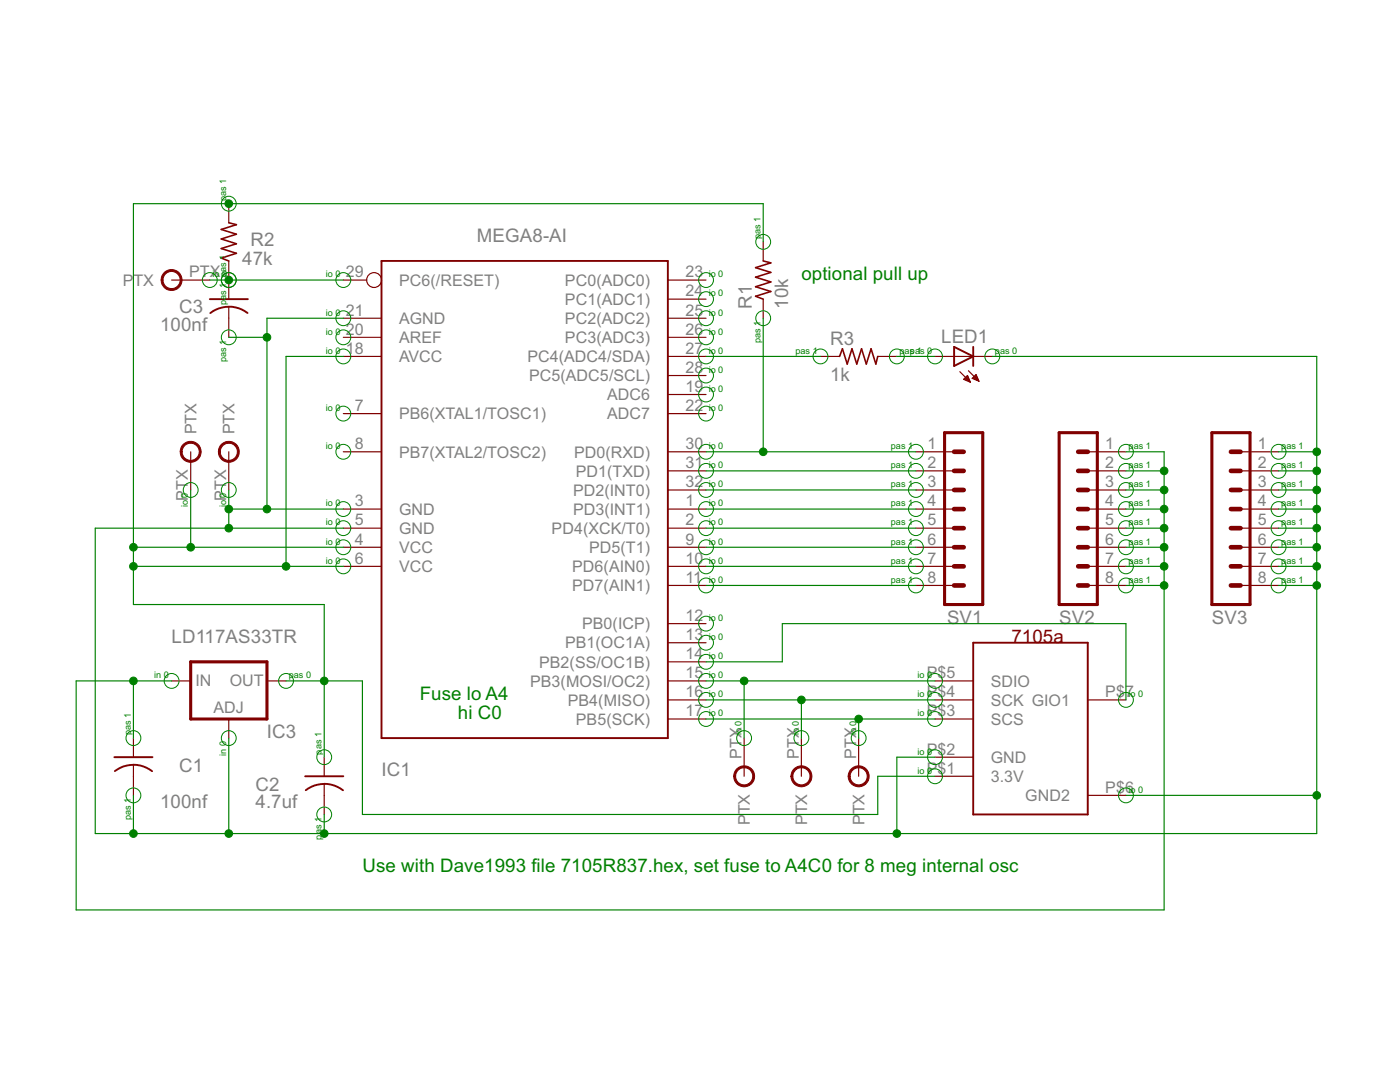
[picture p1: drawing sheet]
<svg xmlns="http://www.w3.org/2000/svg" width="279mm" height="216mm" viewBox="0 0 279 216" stroke-linecap="round" stroke-linejoin="round" font-family="sans-serif">
<path d="M41.9 59.7h7.6M76.1 52.1h57.2v95.2h-57.2zM45.7 61.2l1.3 .1a5.9 5.9 0 0 1 2.4 1.2M45.7 61.2l-2 .3-1.7 1M190.4 69.2l3.8 1.9-3.8 1.9zM194.2 69.2v3.8M194.2 128.2h22.9v34.3h-22.9zM22.8 151.1h7.6M26.6 152.6l2 .3 1.8 1M26.6 152.6l-.6 .1a5.8 5.8 0 0 0-3.1 1.2M60.9 154.9h7.6M61 157.7a6 6 0 0 1 7.5 0" fill="none" stroke="#800000" stroke-width=".38"/>
<g fill="none" stroke="#800000" stroke-width=".23">
<path d="M34.2 55.9h7.7M45.7 40.6v3.8M45.7 52.1v7.6M68.5 55.9h4.7M133.3 59.7h7.6M133.3 55.9h7.6M152.3 48.3v3.8M152.3 59.7v3.8M45.7 61.2v6.1M68.5 63.5h7.6M68.5 67.3h7.6M68.5 71.1h7.6"/>
<path d="M133.3 63.5h7.6M133.3 67.3h7.6M133.3 71.1h7.6M133.3 78.7h7.6M133.3 74.9h7.6M163.7 71.1h3.9M175.2 71.1h3.8M186.6 71.1h11.4M191.6 74.2l2.1 2.1M192.3 75.7l1.4 .6M192.3 75.7l.8-.8 .6 1.4M192.3 75.7h1.1"/>
<path d="M192.5 75.5h.8M192.7 75.3h.6M192.8 75.9h.7M192.9 75.1h.3M193.3 76.1h.3M193.3 74l2.1 2.1M194 75.5h1.1M194 75.5l1.4 .6M194 75.5l.8-.8 .6 1.4M194.2 75.3h.8M194.4 75.1h.5M194.5 75.7h.7"/>
<path d="M194.6 74.9h.3M194.9 75.9h.4M38.1 90.1v7.7M45.7 90.1v7.7M68.5 90.1h7.6M68.5 82.5h7.6M133.3 90.1h7.6M133.3 82.5h7.6M133.3 97.8h7.6M133.3 94h7.6M182.8 90.1h7.6M182.8 97.8h7.6"/>
<path d="M182.8 94h7.6M217.1 90.1h7.6M217.1 97.8h7.6M217.1 94h7.6M247.6 90.1h7.6M247.6 97.8h7.6M247.6 94h7.6M68.5 101.6h7.6M68.5 105.4h7.6M68.5 109.2h7.6M68.5 113h7.6M133.3 101.6h7.6"/>
<path d="M133.3 105.4h7.6M133.3 109.2h7.6M133.3 113h7.6M133.3 116.8h7.6M182.8 101.6h7.6M182.8 105.4h7.6M182.8 109.2h7.6M182.8 113h7.6M182.8 116.8h7.6M217.1 101.6h7.6M217.1 105.4h7.6M217.1 109.2h7.6"/>
<path d="M217.1 113h7.6M217.1 116.8h7.6M247.6 101.6h7.6M247.6 105.4h7.6M247.6 109.2h7.6M247.6 113h7.6M247.6 116.8h7.6M34.2 135.9h3.9M53.3 135.9h3.8M133.3 139.7h7.6M133.3 135.9h7.6M133.3 132.1h7.6"/>
<path d="M133.3 128.2h7.6M133.3 124.4h7.6M186.6 139.7h7.6M186.6 135.9h7.6M217.1 139.7h7.6M26.6 147.3v3.8M26.6 152.6v6.1M45.7 143.5v3.8M64.7 151.1v3.8M64.7 156.4v6.1M133.3 143.5h7.6M148.5 147.3v7.6"/>
<path d="M159.9 147.3v7.6M171.4 147.3v7.6M186.6 143.5h7.6M186.6 154.9h7.6M186.6 151.1h7.6M217.1 158.7h7.6"/>
<circle cx="74.7" cy="55.9" r="1.48"/>
</g>
<path d="M188.5 86.3h7.6v34.3h-7.6zM211.4 86.3h7.6v34.3h-7.6zM241.9 86.3h7.6v34.3h-7.6zM38.1 132.1h15.2v11.4h-15.2z" fill="none" stroke="#800000" stroke-width=".61"/>
<g fill="none" stroke="#800000" stroke-width=".93">
<path d="M190.4 97.8h1.9M190.4 94h1.9M190.4 90.1h1.9M215.2 97.8h1.9M215.2 94h1.9M215.2 90.1h1.9M245.7 97.8h1.9M245.7 94h1.9M245.7 90.1h1.9M190.4 105.4h1.9M190.4 101.6h1.9M190.4 116.8h1.9"/>
<path d="M190.4 113h1.9M190.4 109.2h1.9M215.2 105.4h1.9M215.2 101.6h1.9M215.2 116.8h1.9M215.2 113h1.9M215.2 109.2h1.9M245.7 105.4h1.9M245.7 101.6h1.9M245.7 116.8h1.9M245.7 113h1.9M245.7 109.2h1.9"/>
</g>
<path d="M45.7 44.4l1.5 .4-3 1 3 .9-3 1 3 .9-3 1 3 .9-3 1 1.5 .6M152.3 52.1l1.5 .4-3 .9 3 1-3 .9 3 1-3 .9 3 1-3 .9 1.5 .6M167.6 71.1l.5-1.5 1 3 .9-3 1 3 .9-3 1 3 .9-3 1 3 .4-1.5" fill="none" stroke="#800000" stroke-width=".32"/>
<g fill="#800000" stroke="#800000" stroke-width=".2">
<path d="M32.8 54.3a2.1 2.1 0 0 1 3.3 .6 2.1 2.1 0 0 1-1.3 3 2.1 2.1 0 0 1-2.6-2h.3a1.71 1.71 0 0 1 2.4-1.6 1.71 1.71 0 0 1 .6 2.8 1.71 1.71 0 0 1-2.8-.5l-.2-.7h-.3a2.11 2.11 0 0 1 .6-1.6z" fill-rule="evenodd"/>
<path d="M147.1 153.4a2.09 2.09 0 0 1 3.3 .5 2.09 2.09 0 0 1-1.4 3 2.09 2.09 0 0 1-2.6-2h.4a1.72 1.72 0 0 1 2.6-1.4 1.72 1.72 0 0 1 .1 2.9 1.72 1.72 0 0 1-2.7-1.1v-.4h-.4a2.02 2.02 0 0 1 .7-1.5z" fill-rule="evenodd"/>
<path d="M158.5 153.4a2.1 2.1 0 0 1 3.3 .5 2.1 2.1 0 0 1-1.4 3.1 2.1 2.1 0 0 1-2.6-2.1h.4a1.72 1.72 0 0 1 2.5-1.6 1.72 1.72 0 0 1 .3 2.9 1.72 1.72 0 0 1-2.7-.9l-.1-.4h-.4a2.14 2.14 0 0 1 .7-1.5z" fill-rule="evenodd"/>
<path d="M170 153.4a2.1 2.1 0 0 1 3.2 .5 2.1 2.1 0 0 1-1.3 3.1 2.1 2.1 0 0 1-2.6-2.1h.4a1.71 1.71 0 0 1 2.4-1.6 1.71 1.71 0 0 1 .3 2.9 1.71 1.71 0 0 1-2.7-.9v-.4h-.4a2.14 2.14 0 0 1 .7-1.5z" fill-rule="evenodd"/>
<path d="M36.6 88.6a2.09 2.09 0 0 1 3.3 .5 2.09 2.09 0 0 1-1.3 3.1 2.09 2.09 0 0 1-2.6-2.1h.3a1.72 1.72 0 0 1 2.6-1.4 1.72 1.72 0 0 1 .2 2.9 1.72 1.72 0 0 1-2.7-1.1l-.1-.4h-.3a2.02 2.02 0 0 1 .6-1.5z" fill-rule="evenodd"/>
<path d="M44.3 88.6a2.09 2.09 0 0 1 3.2 .5 2.09 2.09 0 0 1-1.3 3.1 2.09 2.09 0 0 1-2.6-2.1h.4a1.72 1.72 0 0 1 2.5-1.4 1.72 1.72 0 0 1 .2 2.9 1.72 1.72 0 0 1-2.7-1.1v-.4h-.4a2.02 2.02 0 0 1 .7-1.5z" fill-rule="evenodd"/>
</g>
<g fill="none" stroke="#008000" stroke-width=".2">
<circle cx="41.9" cy="55.9" r="1.48"/>
<circle cx="45.7" cy="55.9" r="1.48"/>
<circle cx="45.7" cy="40.6" r="1.48"/>
<circle cx="68.5" cy="55.9" r="1.48"/>
<circle cx="140.9" cy="55.9" r="1.48"/>
<circle cx="140.9" cy="59.7" r="1.48"/>
<circle cx="152.3" cy="48.3" r="1.48"/>
<circle cx="45.7" cy="67.3" r="1.48"/>
<circle cx="68.5" cy="71.1" r="1.48"/>
<circle cx="68.5" cy="67.3" r="1.48"/>
<circle cx="68.5" cy="63.5" r="1.48"/>
<circle cx="140.9" cy="78.7" r="1.48"/>
<circle cx="140.9" cy="71.1" r="1.48"/>
<circle cx="140.9" cy="63.5" r="1.48"/>
<circle cx="140.9" cy="74.9" r="1.48"/>
<circle cx="140.9" cy="67.3" r="1.48"/>
<circle cx="152.3" cy="63.5" r="1.48"/>
<circle cx="163.7" cy="71.1" r="1.48"/>
<circle cx="179" cy="71.1" r="1.48"/>
<circle cx="186.6" cy="71.1" r="1.48"/>
<circle cx="198" cy="71.1" r="1.48"/>
<circle cx="38.1" cy="97.8" r="1.48"/>
<circle cx="45.7" cy="97.8" r="1.48"/>
<circle cx="68.5" cy="90.1" r="1.48"/>
<circle cx="68.5" cy="82.5" r="1.48"/>
<circle cx="140.9" cy="90.1" r="1.48"/>
<circle cx="140.9" cy="94" r="1.48"/>
<circle cx="140.9" cy="97.8" r="1.48"/>
<circle cx="140.9" cy="82.5" r="1.48"/>
<circle cx="182.8" cy="90.1" r="1.48"/>
<circle cx="182.8" cy="97.8" r="1.48"/>
<circle cx="182.8" cy="94" r="1.48"/>
<circle cx="224.7" cy="90.1" r="1.48"/>
<circle cx="224.7" cy="94" r="1.48"/>
<circle cx="224.7" cy="97.8" r="1.48"/>
<circle cx="255.2" cy="94" r="1.48"/>
<circle cx="255.2" cy="97.8" r="1.48"/>
<circle cx="255.2" cy="90.1" r="1.48"/>
<circle cx="68.5" cy="101.6" r="1.48"/>
<circle cx="68.5" cy="105.4" r="1.48"/>
<circle cx="68.5" cy="109.2" r="1.48"/>
<circle cx="68.5" cy="113" r="1.48"/>
<circle cx="140.9" cy="116.8" r="1.48"/>
<circle cx="140.9" cy="109.2" r="1.48"/>
<circle cx="140.9" cy="101.6" r="1.48"/>
<circle cx="140.9" cy="105.4" r="1.48"/>
<circle cx="140.9" cy="113" r="1.48"/>
<circle cx="182.8" cy="101.6" r="1.48"/>
<circle cx="182.8" cy="109.2" r="1.48"/>
<circle cx="182.8" cy="116.8" r="1.48"/>
<circle cx="182.8" cy="113" r="1.48"/>
<circle cx="182.8" cy="105.4" r="1.48"/>
<circle cx="224.7" cy="109.2" r="1.48"/>
<circle cx="224.7" cy="105.4" r="1.48"/>
<circle cx="224.7" cy="116.8" r="1.48"/>
<circle cx="224.7" cy="101.6" r="1.48"/>
<circle cx="224.7" cy="113" r="1.48"/>
<circle cx="255.2" cy="101.6" r="1.48"/>
<circle cx="255.2" cy="105.4" r="1.48"/>
<circle cx="255.2" cy="113" r="1.48"/>
<circle cx="255.2" cy="116.8" r="1.48"/>
<circle cx="255.2" cy="109.2" r="1.48"/>
<circle cx="34.2" cy="135.9" r="1.48"/>
<circle cx="57.1" cy="135.9" r="1.48"/>
<circle cx="140.9" cy="135.9" r="1.48"/>
<circle cx="140.9" cy="128.2" r="1.48"/>
<circle cx="140.9" cy="132.1" r="1.48"/>
<circle cx="140.9" cy="139.7" r="1.48"/>
<circle cx="140.9" cy="124.4" r="1.48"/>
<circle cx="186.6" cy="139.7" r="1.48"/>
<circle cx="186.6" cy="135.9" r="1.48"/>
<circle cx="224.7" cy="139.7" r="1.48"/>
<circle cx="26.6" cy="158.7" r="1.48"/>
<circle cx="26.6" cy="147.3" r="1.48"/>
<circle cx="45.7" cy="147.3" r="1.48"/>
<circle cx="64.7" cy="151.1" r="1.48"/>
<circle cx="140.9" cy="143.5" r="1.48"/>
<circle cx="148.5" cy="147.3" r="1.48"/>
<circle cx="159.9" cy="147.3" r="1.48"/>
<circle cx="171.4" cy="147.3" r="1.48"/>
<circle cx="186.6" cy="143.5" r="1.48"/>
<circle cx="186.6" cy="151.1" r="1.48"/>
<circle cx="186.6" cy="154.9" r="1.48"/>
<circle cx="224.7" cy="158.7" r="1.48"/>
<circle cx="64.7" cy="162.5" r="1.48"/>
</g>
<g fill="none" stroke="#008000" stroke-width=".23">
<path d="M41.9 55.9h26.6M152.3 48.3v-7.7h-125.7v80h38.1v30.5M45.7 67.3h7.6M68.5 71.1h-11.4v41.9M68.5 63.5h-15.2v38.1M140.9 71.1h22.8M152.3 63.5v26.6M179 71.1h7.6M198 71.1h64.8v95.2h-243.8v-60.9h49.5M38.1 97.8v11.4M45.7 97.8v7.6M140.9 90.1h41.9"/>
<path d="M140.9 94h41.9M140.9 97.8h41.9M224.7 90.1h7.6v91.5h-217.1v-45.7h19M224.7 94h7.6M224.7 97.8h7.6M255.2 90.1h7.6M255.2 94h7.6M255.2 97.8h7.6M26.6 109.2h41.9M26.6 113h41.9M45.7 101.6h22.8M140.9 109.2h41.9"/>
<path d="M140.9 113h41.9M140.9 101.6h41.9M140.9 105.4h41.9M140.9 116.8h41.9M224.7 109.2h7.6M224.7 113h7.6M224.7 101.6h7.6M224.7 105.4h7.6M224.7 116.8h7.6M255.2 109.2h7.6M255.2 113h7.6M255.2 101.6h7.6"/>
<path d="M255.2 105.4h7.6M255.2 116.8h7.6M26.6 135.9v11.4M57.1 135.9h15.2v26.6h102.9v-7.6h11.4M140.9 139.7h45.7M140.9 135.9h45.7M140.9 132.1h15.2v-7.7h68.6v15.3M148.5 135.9v11.4M159.9 139.7v7.6M26.6 158.7v7.6M45.7 147.3v19M140.9 143.5h45.7"/>
<path d="M171.4 143.5v3.8M186.6 151.1h-7.6v15.2M224.7 158.7h38.1M64.7 162.5v3.8"/>
</g>
<g fill="#008000" stroke="#008000" stroke-width=".2">
<circle cx="159.9" cy="139.7" r=".76"/>
<circle cx="148.5" cy="135.9" r=".76"/>
<circle cx="64.7" cy="135.9" r=".76"/>
<circle cx="26.6" cy="109.2" r=".76"/>
<circle cx="38.1" cy="109.2" r=".76"/>
<circle cx="57.1" cy="113" r=".76"/>
<circle cx="45.7" cy="40.6" r=".76"/>
<circle cx="26.6" cy="113" r=".76"/>
<circle cx="45.7" cy="105.4" r=".76"/>
<circle cx="262.8" cy="158.7" r=".76"/>
<circle cx="179" cy="166.3" r=".76"/>
<circle cx="64.7" cy="166.3" r=".76"/>
<circle cx="26.6" cy="166.3" r=".76"/>
<circle cx="262.8" cy="94" r=".76"/>
<circle cx="262.8" cy="97.8" r=".76"/>
<circle cx="262.8" cy="101.6" r=".76"/>
<circle cx="262.8" cy="105.4" r=".76"/>
<circle cx="262.8" cy="109.2" r=".76"/>
<circle cx="262.8" cy="113" r=".76"/>
<circle cx="262.8" cy="116.8" r=".76"/>
<circle cx="53.3" cy="101.6" r=".76"/>
<circle cx="45.7" cy="166.3" r=".76"/>
<circle cx="262.8" cy="90.1" r=".76"/>
<circle cx="53.3" cy="67.3" r=".76"/>
<circle cx="45.7" cy="101.6" r=".76"/>
<circle cx="45.7" cy="55.9" r=".76"/>
<circle cx="171.4" cy="143.5" r=".76"/>
<circle cx="152.3" cy="90.1" r=".76"/>
<circle cx="232.3" cy="94" r=".76"/>
<circle cx="232.3" cy="97.8" r=".76"/>
<circle cx="232.3" cy="101.6" r=".76"/>
<circle cx="232.3" cy="105.4" r=".76"/>
<circle cx="232.3" cy="109.2" r=".76"/>
<circle cx="232.3" cy="113" r=".76"/>
<circle cx="232.3" cy="116.8" r=".76"/>
<circle cx="26.6" cy="135.9" r=".76"/>
</g>
<g font-size="4.2" fill="#808080">
<text x="48.4" y="52.8">47k</text>
<text x="50" y="49">R2</text>
<text x="95.2" y="48.3">MEGA8-AI</text>
<text x="32" y="66">100nf</text>
<text x="35.8" y="62.5">C3</text>
<text x="150.1" y="61.6" transform="rotate(-90 150.1 61.6)">R1</text>
<text x="157.3" y="61.6" transform="rotate(-90 157.3 61.6)">10k</text>
<text x="165.7" y="68.9">R3</text>
<text x="187.8" y="68.4">LED1</text>
<text x="165.7" y="76.1">1k</text>
<text x="189" y="124.4">SV1</text>
<text x="211.4" y="124.4">SV2</text>
<text x="241.8" y="124.4">SV3</text>
<text x="34.2" y="128.2">LD117AS33TR</text>
<text x="53.3" y="147.3">IC3</text>
<text x="35.8" y="154">C1</text>
<text x="76.1" y="154.9">IC1</text>
<text x="32" y="161.2">100nf</text>
<text x="51" y="161.2">4.7uf</text>
<text x="51" y="157.8">C2</text>
</g>
<g font-size="4.2" fill="#008000">
<text x="159.9" y="55.9">optional pull up</text>
<text x="83.8" y="139.7">Fuse lo A4</text>
<text x="91.4" y="143.5">hi C0</text>
<text x="72.3" y="173.9">Use with Dave1993 file 7105R837.hex, set fuse to A4C0 for 8 meg internal osc</text>
</g>
<text font-size="4.2" fill="#800000" x="201.8" y="128.2">7105a</text>
<g font-size="3.6" fill="#808080">
<text x="24.5" y="57">P</text>
<text x="26.6" y="57">TX</text>
<text x="37.7" y="55.3">PTX</text>
<text x="69" y="55.3">29</text>
<text x="79.6" y="57">PC6(/RESET)</text>
<text x="112.8" y="57">PC0(ADC0)</text>
<text x="136.8" y="59.2">24</text>
<text x="136.8" y="55.3">23</text>
<text x="69" y="63">21</text>
<text x="79.6" y="64.6">AGND</text>
<text x="112.8" y="64.6">PC2(ADC2)</text>
<text x="112.8" y="60.8">PC1(ADC1)</text>
<text x="136.8" y="63">25</text>
<text x="69" y="66.8">20</text>
<text x="69" y="70.6">18</text>
<text x="79.6" y="68.4">AREF</text>
<text x="112.8" y="68.4">PC3(ADC3)</text>
<text x="136.8" y="70.6">27</text>
<text x="136.8" y="66.8">26</text>
<text x="79.6" y="72.3">AVCC</text>
<text x="105.3" y="72.3">PC4(ADC4/SDA)</text>
<text x="105.6" y="76.1">PC5(ADC5/SCL)</text>
<text x="136.8" y="74.4">28</text>
<text x="70.8" y="82">7</text>
<text x="79.6" y="83.7">PB6(XTAL1/TOSC1)</text>
<text x="121.2" y="83.7">ADC7</text>
<text x="121.2" y="79.9">ADC6</text>
<text x="136.8" y="82">22</text>
<text x="136.8" y="78.2">19</text>
<text x="39.2" y="86.7" transform="rotate(-90 39.2 86.7)">PTX</text>
<text x="46.8" y="86.7" transform="rotate(-90 46.8 86.7)">PTX</text>
<text x="70.8" y="89.6">8</text>
<text x="136.8" y="89.6">30</text>
<text x="185.1" y="89.6">1</text>
<text x="220.6" y="89.6">1</text>
<text x="251.1" y="89.6">1</text>
<text x="79.6" y="91.3">PB7(XTAL2/TOSC2)</text>
<text x="114.6" y="91.3">PD0(RXD)</text>
<text x="114.9" y="95.1">PD1(TXD)</text>
<text x="136.8" y="93.4">31</text>
<text x="185.1" y="93.4">2</text>
<text x="220.6" y="93.4">2</text>
<text x="251.1" y="93.4">2</text>
<text x="37.5" y="99.9" transform="rotate(-90 37.5 99.9)">PTX</text>
<text x="45.1" y="99.9" transform="rotate(-90 45.1 99.9)">PTX</text>
<text x="70.8" y="101">3</text>
<text x="114.4" y="98.9">PD2(INT0)</text>
<text x="136.8" y="101">1</text>
<text x="136.8" y="97.2">32</text>
<text x="185.1" y="97.2">3</text>
<text x="185.1" y="101">4</text>
<text x="220.6" y="97.2">3</text>
<text x="220.6" y="101">4</text>
<text x="251.1" y="97.2">3</text>
<text x="251.1" y="101">4</text>
<text x="70.8" y="104.9">5</text>
<text x="79.6" y="102.7">GND</text>
<text x="79.6" y="106.5">GND</text>
<text x="110.1" y="106.5">PD4(XCK/T0)</text>
<text x="114.4" y="102.7">PD3(INT1)</text>
<text x="136.8" y="104.9">2</text>
<text x="185.1" y="104.9">5</text>
<text x="220.6" y="104.9">5</text>
<text x="251.1" y="104.9">5</text>
<text x="70.8" y="108.7">4</text>
<text x="70.8" y="112.5">6</text>
<text x="79.6" y="110.3">VCC</text>
<text x="117.6" y="110.3">PD5(T1)</text>
<text x="136.8" y="112.5">10</text>
<text x="136.8" y="108.7">9</text>
<text x="185.1" y="108.7">6</text>
<text x="185.1" y="112.5">7</text>
<text x="220.6" y="108.7">6</text>
<text x="220.6" y="112.5">7</text>
<text x="251.1" y="108.7">6</text>
<text x="251.1" y="112.5">7</text>
<text x="79.6" y="114.1">VCC</text>
<text x="114.2" y="118">PD7(AIN1)</text>
<text x="114.2" y="114.2">PD6(AIN0)</text>
<text x="136.8" y="116.3">11</text>
<text x="185.1" y="116.3">8</text>
<text x="220.6" y="116.3">8</text>
<text x="251.1" y="116.3">8</text>
<text x="116.2" y="125.6">PB0(ICP)</text>
<text x="136.8" y="123.9">12</text>
<text x="112.8" y="129.4">PB1(OC1A)</text>
<text x="136.8" y="131.5">14</text>
<text x="136.8" y="127.7">13</text>
<text x="39" y="136.8">IN</text>
<text x="45.9" y="136.8">OUT</text>
<text x="105.8" y="137">PB3(MOSI/OC2)</text>
<text x="107.6" y="133.2">PB2(SS/OC1B)</text>
<text x="136.8" y="135.3">15</text>
<text x="185" y="135.3">P$5</text>
<text x="197.7" y="137">SDIO</text>
<text x="42.6" y="142.3">ADJ</text>
<text x="113.3" y="140.8">PB4(MISO)</text>
<text x="136.8" y="142.9">17</text>
<text x="136.8" y="139.1">16</text>
<text x="185" y="142.9">P$3</text>
<text x="185" y="139.1">P$4</text>
<text x="197.7" y="140.8">SCK GIO1</text>
<text x="220.6" y="139.1">P$7</text>
<text x="114.9" y="144.6">PB5(SCK)</text>
<text x="197.7" y="144.6">SCS</text>
<text x="148" y="151.4" transform="rotate(-90 148 151.4)">PTX</text>
<text x="159.4" y="151.4" transform="rotate(-90 159.4 151.4)">PTX</text>
<text x="170.8" y="151.4" transform="rotate(-90 170.8 151.4)">PTX</text>
<text x="185" y="154.4">P$1</text>
<text x="185" y="150.6">P$2</text>
<text x="197.7" y="152.2">GND</text>
<text x="197.7" y="156">3.3V</text>
<text x="204.6" y="159.9">GND2</text>
<text x="220.6" y="158.2">P$6</text>
<text x="149.7" y="164.7" transform="rotate(-90 149.7 164.7)">P</text>
<text x="149.7" y="162.5" transform="rotate(-90 149.7 162.5)">TX</text>
<text x="161.1" y="164.7" transform="rotate(-90 161.1 164.7)">P</text>
<text x="161.1" y="162.5" transform="rotate(-90 161.1 162.5)">TX</text>
<text x="172.5" y="164.7" transform="rotate(-90 172.5 164.7)">P</text>
<text x="172.5" y="162.5" transform="rotate(-90 172.5 162.5)">TX</text>
</g>
<g font-size="2" fill="#008000">
<text x="45.1" y="40.1" transform="rotate(-90 45.1 40.1)">pas 1</text>
<text x="151.8" y="47.7" transform="rotate(-90 151.8 47.7)">pas 1</text>
<text x="42.4" y="55.3">io 0</text>
<text x="45.1" y="55.3" transform="rotate(-90 45.1 55.3)">pas 1</text>
<text x="65" y="55.3">io 0</text>
<text x="141.4" y="59.2">io 0</text>
<text x="141.4" y="55.3">io 0</text>
<text x="45.1" y="60.9" transform="rotate(-90 45.1 60.9)">pas 1</text>
<text x="65" y="63">io 0</text>
<text x="141.4" y="63">io 0</text>
<text x="65" y="66.8">io 0</text>
<text x="65" y="70.6">io 0</text>
<text x="141.4" y="70.6">io 0</text>
<text x="141.4" y="66.8">io 0</text>
<text x="151.8" y="68.5" transform="rotate(-90 151.8 68.5)">pas 1</text>
<text x="158.8" y="70.6">pas 1</text>
<text x="179.5" y="70.6">paspa1s 0</text>
<text x="198.6" y="70.6">pas 0</text>
<text x="45.1" y="72.3" transform="rotate(-90 45.1 72.3)">pas 1</text>
<text x="141.4" y="74.4">io 0</text>
<text x="65" y="82">io 0</text>
<text x="141.4" y="82">io 0</text>
<text x="141.4" y="78.2">io 0</text>
<text x="65" y="89.6">io 0</text>
<text x="141.4" y="89.6">io 0</text>
<text x="177.8" y="89.6">pas 1</text>
<text x="225.2" y="89.6">pas 1</text>
<text x="255.7" y="89.6">pas 1</text>
<text x="141.4" y="93.4">io 0</text>
<text x="177.8" y="93.4">pas 1</text>
<text x="225.2" y="93.4">pas 1</text>
<text x="255.7" y="93.4">pas 1</text>
<text x="37.5" y="101.2" transform="rotate(-90 37.5 101.2)">io 0</text>
<text x="45.1" y="101.2" transform="rotate(-90 45.1 101.2)">io 0</text>
<text x="65" y="101">io 0</text>
<text x="141.4" y="101">io 0</text>
<text x="141.4" y="97.2">io 0</text>
<text x="177.8" y="97.2">pas 1</text>
<text x="177.8" y="101">pas 1</text>
<text x="225.2" y="97.2">pas 1</text>
<text x="225.2" y="101">pas 1</text>
<text x="255.7" y="97.2">pas 1</text>
<text x="255.7" y="101">pas 1</text>
<text x="65" y="104.9">io 0</text>
<text x="141.4" y="104.9">io 0</text>
<text x="177.8" y="104.9">pas 1</text>
<text x="225.2" y="104.9">pas 1</text>
<text x="255.7" y="104.9">pas 1</text>
<text x="65" y="108.7">io 0</text>
<text x="65" y="112.5">io 0</text>
<text x="141.4" y="112.5">io 0</text>
<text x="141.4" y="108.7">io 0</text>
<text x="177.8" y="108.7">pas 1</text>
<text x="177.8" y="112.5">pas 1</text>
<text x="225.2" y="108.7">pas 1</text>
<text x="225.2" y="112.5">pas 1</text>
<text x="255.7" y="108.7">pas 1</text>
<text x="255.7" y="112.5">pas 1</text>
<text x="141.4" y="116.3">io 0</text>
<text x="177.8" y="116.3">pas 1</text>
<text x="225.2" y="116.3">pas 1</text>
<text x="255.7" y="116.3">pas 1</text>
<text x="141.4" y="123.9">io 0</text>
<text x="141.4" y="131.5">io 0</text>
<text x="141.4" y="127.7">io 0</text>
<text x="30.8" y="135.3">in 0</text>
<text x="57.6" y="135.3">pas 0</text>
<text x="141.4" y="135.3">io 0</text>
<text x="183.1" y="135.3">io 0</text>
<text x="141.4" y="142.9">io 0</text>
<text x="141.4" y="139.1">io 0</text>
<text x="183.1" y="142.9">io 0</text>
<text x="183.1" y="139.1">io 0</text>
<text x="225.2" y="139.1">io 0</text>
<text x="26.1" y="146.8" transform="rotate(-90 26.1 146.8)">pas 1</text>
<text x="148" y="146.8" transform="rotate(-90 148 146.8)">io 0</text>
<text x="159.4" y="146.8" transform="rotate(-90 159.4 146.8)">io 0</text>
<text x="170.8" y="146.8" transform="rotate(-90 170.8 146.8)">io 0</text>
<text x="45.1" y="150.8" transform="rotate(-90 45.1 150.8)">in 0</text>
<text x="64.2" y="150.6" transform="rotate(-90 64.2 150.6)">pas 1</text>
<text x="183.1" y="154.4">io 0</text>
<text x="183.1" y="150.6">io 0</text>
<text x="225.2" y="158.2">io 0</text>
<text x="26.1" y="163.7" transform="rotate(-90 26.1 163.7)">pas 1</text>
<text x="64.2" y="167.5" transform="rotate(-90 64.2 167.5)">pas 1</text>
</g>
</svg>
